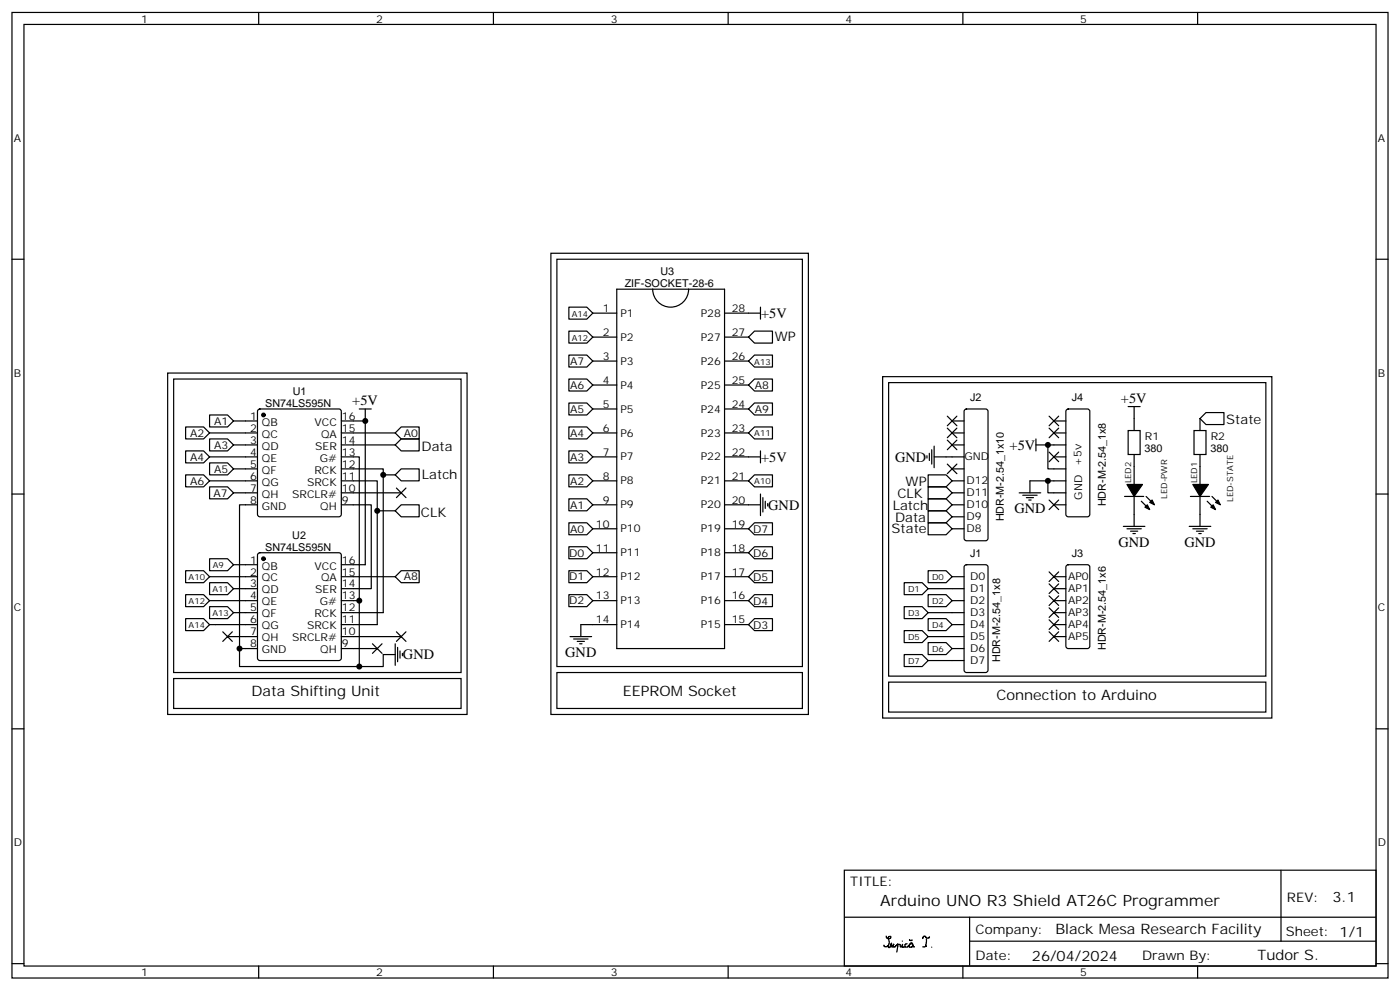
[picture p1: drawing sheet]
<svg xmlns="http://www.w3.org/2000/svg" width="412mm" height="292mm" viewBox="0 0 412 292" stroke-linecap="round" stroke-linejoin="round" font-family="sans-serif">
<g fill="none" stroke="#000" stroke-width=".35">
<path d="M3.5 3.7h405.4v284.3h-405.4zM7.1 7.2h398.2v277.3h-398.2zM76.2 3.7v3.5M145.3 3.7v3.5M214.5 3.7v3.5M283.6 3.7v3.5M352.8 3.7v3.5M3.5 76.3h3.6M162.3 74.6h75.8v135.8h-75.8zM164 76.3h72.4v120h-72.4zM405.3 76.3h3.6M167.6 97.5h5.3l1.7 1.8-1.7 1.7h-5.3z"/>
<path d="M167.6 90.5h5.3l1.7 1.7-1.7 1.8h-5.3zM174.6 92.2h7.1M174.6 99.3h7.1M181.7 85.2h31.7v105.8h-31.7zM192.3 85.2a5.3 5.3 0 0 0 5.3 5.3 5.3 5.3 0 0 0 5.2-5.3M213.4 92.2h10.6M213.4 99.3h7.1M220.5 99.3l1.7-1.8h5.3v3.5h-5.3zM224 90.5v3.5M49.4 109.9h88.2v100.5h-88.2zM51.2 111.6h84.6v86.4h-84.6zM167.6 118.7h5.3l1.7 1.7-1.7 1.8h-5.3z"/>
<path d="M167.6 111.6h5.3l1.7 1.8-1.7 1.7h-5.3zM167.6 104.6h5.3l1.7 1.7-1.7 1.8h-5.3zM174.6 106.3h7.1M174.6 113.4h7.1M213.4 106.3h7.1M213.4 113.4h7.1M220.5 113.4l1.7-1.8h5.3v3.5h-5.3zM220.5 106.3l1.7-1.7h5.3v3.5h-5.3zM260 110.9h114.6v100.6h-114.6zM261.8 112.7h111.1v86.4h-111.1zM332.3 119.7h3.5M334.1 119.7v7.1"/>
<path d="M54.7 139.8h5.3l1.7 1.8-1.7 1.8h-5.3zM54.7 132.8h5.3l1.7 1.7-1.7 1.8h-5.3zM54.7 125.7h5.3l1.7 1.8-1.7 1.8h-5.3zM61.7 136.3h5.3l1.8 1.8-1.8 1.7h-5.3zM61.7 129.3h5.3l1.8 1.7-1.8 1.8h-5.3zM61.7 122.2h5.3l1.8 1.8-1.8 1.7h-5.3zM61.7 127.5h14.1M61.7 134.5h14.1M68.8 131h7M68.8 124h7M68.8 138.1h7M76.1 120.6l.5-.2h23.2l.5 .2 .2 .5v30.4l-.2 .5-.5 .2h-23.2l-.5-.2-.3-.5v-30.4z"/>
<path d="M100.5 134.5h5.3v42.4M100.5 138.1h12.4v42.3h-12.4M100.5 124h7.1v42.3h-7.1M100.5 131h15.9M100.5 127.5h15.9M105.8 120.4h3.6M107.6 120.4v3.6M112.9 139.8h3.5M116.4 139.8l1.8-1.7h5.3v3.5h-5.3zM116.4 127.5l1.8-1.8h5.3v3.6h-5.3zM116.4 131l1.8-1.7h5.3v3.5h-5.3zM167.6 139.8h5.3l1.7 1.8-1.7 1.8h-5.3z"/>
<path d="M167.6 132.8h5.3l1.7 1.7-1.7 1.8h-5.3zM167.6 125.7h5.3l1.7 1.8-1.7 1.8h-5.3zM174.6 120.4h7.1M174.6 127.5h7.1M174.6 134.5h7.1M213.4 120.4h7.1M213.4 127.5h7.1M213.4 134.5h10.6M220.5 120.4l1.7-1.7h5.3v3.5h-5.3zM220.5 127.5l1.7-1.8h5.3v3.6h-5.3zM224 132.8v3.5M273 134.2v.7"/>
<path d="M273.4 139.8h5.3l1.8 1.8-1.8 1.8h-5.3zM273.8 133.5v2.1M274.5 132.4v4.3M275.2 134.5h8.8M275.2 131.4v6.3M279 122.6l2.9 2.8M279 126.1l2.9 2.8M279 129.6l2.9 2.8M279 136.7l2.9 2.8M280.5 131h3.5M280.5 124h3.5M280.5 127.5h3.5"/>
<path d="M280.5 138.1h3.5M281.9 122.6l-2.9 2.8M281.9 126.1l-2.9 2.8M281.9 129.6l-2.9 2.8M281.9 136.7l-2.9 2.8M284.2 120.6l.5-.2h5.6l.5 .2 .2 .5v37.4l-.2 .5-.5 .2h-5.6l-.5-.2-.2-.5v-37.4zM305.2 131h3.5M305.2 129.3v3.5M309 122.6l2.9 2.8M309 126.1l2.9 2.8M309 133.1l2.9 2.9M310.4 124h3.6"/>
<path d="M310.4 127.5h3.6M310.4 134.5h3.6M311.9 122.6l-2.9 2.8M311.9 126.1l-2.9 2.8M311.9 133.1l-2.9 2.9M314 131h-5.3v7.1h5.3M314.2 120.6l.5-.2h5.6l.5 .2 .2 .5v30.4l-.2 .5-.5 .2h-5.6l-.5-.2-.2-.5v-30.4zM332.3 126.8h3.5v7h-3.5zM334.1 133.8v8.9M351.7 126.8h3.5v7h-3.5zM353.5 123.3l1.7-1.8h5.3v3.5h-5.3zM353.5 123.3v3.5"/>
<path d="M353.5 133.8v8.9M3.5 145.5h3.6M61.7 143.4h5.3l1.8 1.7-1.8 1.8h-5.3zM61.7 141.6h14.1M68.8 145.1h7M75.8 148.7h-5.2v47.6h35.2M100.5 141.6h10.6v42.3h-10.6M100.5 148.7h8.9v24.7h-8.9M100.5 145.1h17.7M111.1 150.4h5.3M116.8 143.7l2.8 2.8M118.2 148.7h5.3v3.5h-5.3l-1.8-1.8z"/>
<path d="M119.6 143.7l-2.8 2.8M167.6 154h5.3l1.7 1.7-1.7 1.8h-5.3zM167.6 146.9h5.3l1.7 1.8-1.7 1.7h-5.3zM174.6 141.6h7.1M174.6 148.7h7.1M174.6 155.7h7.1M213.4 141.6h7.1M213.4 148.7h10.6M213.4 155.7h7.1M220.5 141.6l1.7-1.8h5.3v3.6h-5.3zM220.5 155.7l1.7-1.7h5.3v3.5h-5.3zM224 145.5v6.3"/>
<path d="M224.7 146.5v4.3M225.4 147.6v2.1M226.1 148.3v.7M273.4 143.4h5.3l1.8 1.7-1.8 1.8h-5.3zM273.4 146.9h5.3l1.8 1.8-1.8 1.7h-5.3zM273.4 154h5.3l1.8 1.7-1.8 1.8h-5.3zM273.4 150.4h5.3l1.8 1.8-1.8 1.8h-5.3zM280.5 141.6h3.5M280.5 145.1h3.5M280.5 148.7h3.5M280.5 155.7h3.5M280.5 152.2h3.5"/>
<path d="M300.2 145.1h6.4M301.3 145.8h4.2M302.3 146.5h2.1M303 147.2h.7M308.7 141.6h-5.3v3.5M309 147.2l2.9 2.9M310.4 148.7h3.6M311.9 147.2l-2.9 2.9M314 141.6h-5.3v3.5h5.3M330.9 155h6.4M332 155.7h4.2M333 156.4h2.1"/>
<path d="M333.7 157.1h.7M334.1 146.2v8.8M350.3 155h6.4M351.4 155.7h4.2M352.4 156.4h2.1M353.1 157.1h.7M353.5 146.2v8.8M405.3 145.5h3.6M54.7 175.1h5.3l1.7 1.8-1.7 1.7h-5.3zM54.7 168.1h5.3l1.7 1.7-1.7 1.8h-5.3zM61.7 171.6h5.3l1.8 1.8-1.8 1.7h-5.3zM61.7 164.5h5.3l1.8 1.8-1.8 1.8h-5.3z"/>
<path d="M61.7 178.6h5.3l1.8 1.8-1.8 1.8h-5.3zM61.7 169.8h14.1M61.7 176.9h14.1M68.8 166.3h7M68.8 173.4h7M76.1 163l.5-.2h23.2l.5 .2 .2 .5v30.3l-.2 .5-.5 .2h-23.2l-.5-.2-.3-.5v-30.3zM100.5 176.9h5.3v19.4M100.5 169.8h15.9M116.4 169.8l1.8-1.7h5.3v3.5h-5.3zM167.6 175.1h5.3l1.7 1.8-1.7 1.7h-5.3zM167.6 168.1h5.3l1.7 1.7-1.7 1.8h-5.3zM167.6 161h5.3l1.7 1.8-1.7 1.7h-5.3z"/>
<path d="M174.6 169.8h7.1M174.6 176.9h7.1M174.6 162.8h7.1M213.4 169.8h7.1M213.4 176.9h7.1M213.4 162.8h7.1M220.5 162.8l1.7-1.8h5.3v3.5h-5.3zM220.5 169.8l1.7-1.7h5.3v3.5h-5.3zM220.5 176.9l1.7-1.8h5.3v3.5h-5.3zM266.3 171.6h5.3l1.8 1.8-1.8 1.7h-5.3zM266.3 178.6h5.3l1.8 1.8-1.8 1.8h-5.3zM273.4 168.1h5.3l1.8 1.7-1.8 1.8h-5.3z"/>
<path d="M273.4 175.1h5.3l1.8 1.8-1.8 1.7h-5.3zM273.4 173.4h10.6M280.5 169.8h3.5M280.5 176.9h3.5M284.2 166.5l.5-.2h5.6l.5 .2 .2 .5v30.3l-.2 .5-.5 .2h-5.6l-.5-.2-.2-.5v-30.3zM309 168.4l2.9 2.8M309 171.9l2.9 2.9M309 175.5l2.9 2.8M309 179l2.9 2.8M310.4 169.8h3.6M310.4 173.4h3.6M310.4 176.9h3.6"/>
<path d="M311.9 168.4l-2.9 2.8M311.9 171.9l-2.9 2.9M311.9 175.5l-2.9 2.8M311.9 179l-2.9 2.8M314.2 166.5l.5-.2h5.6l.7 .4v23.6l-.4 .6-5.9 .1-.7-.5v-23.5zM51.2 199.8h84.6v8.8h-84.6zM54.7 182.2h5.3l1.7 1.7-1.7 1.8h-5.3zM61.7 183.9h14.1M65.6 186.1l2.8 2.8M67 187.5h8.8M68.4 186.1l-2.8 2.8M68.8 180.4h7"/>
<path d="M70.6 191h5.2M100.5 191h10.6M100.5 187.5h17.7M109.7 189.6l2.8 2.8M112.5 189.6l-2.8 2.8M116.4 192.8h-3.5v3.5h-7.1M116.4 189.6v6.3M116.8 186.1l2.8 2.8M117.1 190.6v4.3M117.8 191.7v2.1M118.5 192.4v.7M119.6 186.1l-2.8 2.8"/>
<path d="M164 198h72.4v10.6h-72.4zM167.9 187.5h6.4M169 188.2h4.2M170 188.9h2.2M170.7 189.6h.7M181.7 183.9h-10.6v3.6M213.4 183.9h7.1M220.5 183.9l1.7-1.7h5.3v3.5h-5.3zM266.3 185.7h5.3l1.8 1.8-1.8 1.7h-5.3zM266.3 192.8h5.3l1.8 1.7-1.8 1.8h-5.3zM273.4 182.2h5.3l1.8 1.7-1.8 1.8h-5.3zM273.4 189.2h5.3l1.8 1.8-1.8 1.8h-5.3z"/>
<path d="M273.4 180.4h10.6M273.4 187.5h10.6M273.4 194.5h10.6M280.5 183.9h3.5M280.5 191h3.5M309 182.5l2.9 2.8M309 186.1l2.9 2.8M310.4 180.4h3.6M310.4 183.9h3.6M310.4 187.5h3.6M311.9 182.5l-2.9 2.8M311.9 186.1l-2.9 2.8"/>
<path d="M3.5 214.6h3.6M261.8 200.9h111.1v8.8h-111.1zM405.3 214.6h3.6M248.7 256.3h156.6v28.2h-156.6zM377.3 256.3v20.9M248.7 270.1h156.5M261.1 275.7v.4l.4 .3h.5l.4-.3v-.3h-.7l.2 1.5-.2 1.1-1 .4-.4-.5M261.6 278.4l.1 .6h.3l.6-1.2-.1 .9 .4 .1 .4-.7-.3 .8h.6l.9-.9-.3 2.4M264.4 278.2l.7-.1 .1 .7 .4 .1 .3-.8v.9l.5-.2M265.8 277.1v.1M267.2 277.9l-.6 .3v.7h.8l.6-.8M267.9 276.7l.2 .3h.5l.1-.2"/>
<path d="M268.7 277.6l-.5 .2-.3 .4 .1 .8h.5l.3-.3v-.6l-.3-.2M268.9 278l.1 .7 .4 .1M272.7 278.3l.2 .4M272.9 276.5l-.2 2.2-.9 .1M273.8 275.9l-.2 .4h-.6l-.5-.6h-.3l-.4 .7M274.5 278.9v.1M285.6 277.2h119.6M285.6 270.1v14.1M3.5 283.8h3.6M76.2 284.5v3.5M145.3 284.5v3.5M214.5 284.5v3.5"/>
<path d="M283.6 284.5v3.5M352.8 284.5v3.5M405.3 283.8h3.6"/>
</g>
<g fill="#000" stroke="#000" stroke-width=".35">
<path d="M332 142.7h4.5l-2.4 3.5zM336.2 147.6l1.4 1.4zM331.3 146.2h5.6zM337.6 146.2l1.4 1.4zM337.3 149.4l.7-.7 .7 1.4zM338.7 148l.7-.8 .7 1.5zM351.4 142.7h4.6l-2.5 3.5zM355.6 147.6l1.4 1.4zM350.7 146.2h5.6zM357 146.2l1.4 1.4zM356.7 149.4l.7-.7 .7 1.4zM358.1 148l.7-.8 .7 1.5z"/>
<circle cx="77.6" cy="122.2" r=".53"/>
<circle cx="77.6" cy="164.5" r=".53"/>
</g>
<g fill="#000">
<circle cx="107.6" cy="124" r=".88"/>
<circle cx="112.9" cy="139.8" r=".88"/>
<circle cx="308.7" cy="131" r=".88"/>
<circle cx="111.1" cy="150.4" r=".88"/>
<circle cx="308.7" cy="141.6" r=".88"/>
<circle cx="105.8" cy="176.9" r=".88"/>
<circle cx="70.6" cy="191" r=".88"/>
<circle cx="105.8" cy="196.3" r=".88"/>
</g>
<text font-size="4.6" x="259.3" y="266.8">Arduino UNO R3 Shield AT26C Programmer</text>
<g font-size="4.2">
<text x="224.2" y="93.7">+5V</text>
<text x="103.8" y="119.3">+5V</text>
<text x="330.2" y="118.5">+5V</text>
<text x="224.2" y="136">+5V</text>
<text x="263.7" y="136">GND</text>
<text x="297.4" y="132.5">+5V</text>
<text x="226.3" y="150.1">GND</text>
<text x="298.8" y="151.2">GND</text>
<text x="329.5" y="161.1">GND</text>
<text x="348.9" y="161.1">GND</text>
<text x="118.7" y="194.2">GND</text>
<text x="166.5" y="193.5">GND</text>
<text x="74.1" y="205.1">Data Shifting Unit</text>
<text x="183.4" y="205.1">EEPROM Socket</text>
<text x="293.5" y="206.2">Connection to Arduino</text>
<text x="392.5" y="265.5">3.1</text>
<text x="310.9" y="275.1">Black Mesa Research Facility</text>
<text x="304" y="282.9">26/04/2024</text>
<text x="370.4" y="282.7">Tudor S.</text>
</g>
<g font-size="3.9">
<text x="228.2" y="100.5">WP</text>
<text x="361.2" y="124.9">State</text>
<text x="124.2" y="132.7">Data</text>
<text x="124.3" y="141.1">Latch</text>
<text x="266.8" y="143.2">WP</text>
<text x="264.3" y="146.7">CLK</text>
<text x="124" y="152.2">CLK</text>
<text x="263" y="150.2">Latch</text>
<text x="263.7" y="153.8">Data</text>
<text x="262.7" y="157.1">State</text>
<text x="250.5" y="260.8">TITLE:</text>
<text x="379.1" y="265.5">REV:</text>
<text x="287.4" y="275">Company:</text>
<text x="378.7" y="275.7">Sheet: 1/1</text>
<text x="287.4" y="282.7">Date:</text>
<text x="336.4" y="282.8">Drawn By:</text>
</g>
<g font-size="3.2">
<text x="41.6" y="6.7">1</text>
<text x="110.8" y="6.7">2</text>
<text x="179.9" y="6.7">3</text>
<text x="249.1" y="6.7">4</text>
<text x="318.2" y="6.7">5</text>
<text x="4.1" y="41.8">A</text>
<text x="405.9" y="41.8">A</text>
<text x="194.5" y="81">U3</text>
<text x="184" y="84.5">ZIF-SOCKET-28-6</text>
<text x="177.5" y="91.9">1</text>
<text x="182.7" y="93.3">P1</text>
<text x="206.4" y="93.3">P28</text>
<text x="215.5" y="91.9">28</text>
<text x="177.5" y="98.9">2</text>
<text x="182.7" y="100.3">P2</text>
<text x="206.4" y="100.3">P27</text>
<text x="215.5" y="98.9">27</text>
<text x="168" y="107.4">A7</text>
<text x="177.5" y="106">3</text>
<text x="182.7" y="107.4">P3</text>
<text x="206.4" y="107.4">P26</text>
<text x="215.5" y="106">26</text>
<text x="4.1" y="110.9">B</text>
<text x="177.5" y="113">4</text>
<text x="215.5" y="113">25</text>
<text x="405.9" y="110.9">B</text>
<text x="78.1" y="119.8">SN74LS595N</text>
<text x="86.3" y="116.3">U1</text>
<text x="168" y="114.5">A6</text>
<text x="182.7" y="114.4">P4</text>
<text x="206.4" y="114.4">P25</text>
<text x="222.4" y="114.4">A8</text>
<text x="285.8" y="118.1">J2</text>
<text x="315.8" y="118.1">J4</text>
<text x="63.1" y="125.2">A1</text>
<text x="73.7" y="123.6">1</text>
<text x="77.2" y="125.4">QB</text>
<text x="92.6" y="125.4">VCC</text>
<text x="100.7" y="123.6">16</text>
<text x="168" y="121.6">A5</text>
<text x="177.5" y="120.1">5</text>
<text x="182.7" y="121.5">P5</text>
<text x="206.4" y="121.5">P24</text>
<text x="215.5" y="120.1">24</text>
<text x="222.4" y="121.5">A9</text>
<text x="56" y="128.7">A2</text>
<text x="73.7" y="127.1">2</text>
<text x="73.7" y="130.7">3</text>
<text x="77.2" y="128.9">QC</text>
<text x="94.6" y="128.9">QA</text>
<text x="100.7" y="130.7">14</text>
<text x="100.7" y="127.1">15</text>
<text x="119" y="128.7">A0</text>
<text x="168" y="128.6">A4</text>
<text x="177.5" y="127.1">6</text>
<text x="182.7" y="128.6">P6</text>
<text x="206.4" y="128.6">P23</text>
<text x="215.5" y="127.1">23</text>
<text x="337.3" y="129.7">R1</text>
<text x="356.7" y="129.7">R2</text>
<text x="56" y="135.8">A4</text>
<text x="63.1" y="132.3">A3</text>
<text x="73.7" y="134.2">4</text>
<text x="73.7" y="137.7">5</text>
<text x="77.2" y="132.4">QD</text>
<text x="77.2" y="136">QE</text>
<text x="92.9" y="132.4">SER</text>
<text x="94.2" y="136">G#</text>
<text x="100.7" y="137.7">12</text>
<text x="100.7" y="134.2">13</text>
<text x="168" y="135.7">A3</text>
<text x="177.5" y="134.2">7</text>
<text x="182.7" y="135.6">P7</text>
<text x="206.4" y="135.6">P22</text>
<text x="215.5" y="134.2">22</text>
<text x="284.1" y="135.6">GND</text>
<text x="318.6" y="137.1" transform="rotate(-90 318.6 137.1)">+5v</text>
<text x="337.1" y="133.2">380</text>
<text x="356.5" y="133.2">380</text>
<text x="56" y="142.8">A6</text>
<text x="63.1" y="139.3">A5</text>
<text x="73.7" y="141.3">6</text>
<text x="77.2" y="139.5">QF</text>
<text x="77.2" y="143">QG</text>
<text x="90.4" y="143">SRCK</text>
<text x="92.6" y="139.5">RCK</text>
<text x="100.7" y="141.3">11</text>
<text x="168" y="142.7">A2</text>
<text x="177.5" y="141.3">8</text>
<text x="182.7" y="142.7">P8</text>
<text x="206.4" y="142.7">P21</text>
<text x="215.5" y="141.3">21</text>
<text x="284.7" y="142.7">D12</text>
<text x="62.9" y="146.3">A7</text>
<text x="73.7" y="144.8">7</text>
<text x="73.7" y="148.3">8</text>
<text x="77.2" y="146.5">QH</text>
<text x="86.1" y="146.5">SRCLR#</text>
<text x="100.7" y="148.3">9</text>
<text x="100.7" y="144.8">10</text>
<text x="168" y="149.8">A1</text>
<text x="177.5" y="148.3">9</text>
<text x="182.7" y="149.7">P9</text>
<text x="206.4" y="149.7">P20</text>
<text x="215.5" y="148.3">20</text>
<text x="284.7" y="149.7">D10</text>
<text x="284.7" y="146.2">D11</text>
<text x="318.8" y="147.1" transform="rotate(-90 318.8 147.1)">GND</text>
<text x="325.7" y="149.1" transform="rotate(-90 325.7 149.1)">HDR-M-2.54_1x8</text>
<text x="77.2" y="150.1">GND</text>
<text x="94.4" y="150.1">QH</text>
<text x="175.5" y="155.4">10</text>
<text x="215.5" y="155.4">19</text>
<text x="284.7" y="153.2">D9</text>
<text x="295.7" y="153.6" transform="rotate(-90 295.7 153.6)">HDR-M-2.54_1x10</text>
<text x="86.1" y="158.6">U2</text>
<text x="168" y="156.8">A0</text>
<text x="182.7" y="156.8">P10</text>
<text x="206.4" y="156.8">P19</text>
<text x="221.9" y="157">D7</text>
<text x="284.7" y="156.8">D8</text>
<text x="73.7" y="165.9">1</text>
<text x="77.2" y="167.7">QB</text>
<text x="78.1" y="162.1">SN74LS595N</text>
<text x="92.6" y="167.7">VCC</text>
<text x="100.7" y="165.9">16</text>
<text x="167.7" y="163.9">D0</text>
<text x="175.5" y="162.4">11</text>
<text x="182.7" y="163.8">P11</text>
<text x="206.4" y="163.8">P18</text>
<text x="215.5" y="162.4">18</text>
<text x="221.9" y="164">D6</text>
<text x="285.8" y="163.9">J1</text>
<text x="315.8" y="163.9">J3</text>
<text x="73.7" y="169.5">2</text>
<text x="73.7" y="173">3</text>
<text x="77.2" y="171.2">QC</text>
<text x="94.6" y="171.2">QA</text>
<text x="100.7" y="173">14</text>
<text x="100.7" y="169.5">15</text>
<text x="118.9" y="170.9">A8</text>
<text x="167.7" y="170.9">D1</text>
<text x="175.5" y="169.5">12</text>
<text x="182.7" y="170.9">P12</text>
<text x="206.4" y="170.9">P17</text>
<text x="215.5" y="169.5">17</text>
<text x="221.9" y="171.1">D5</text>
<text x="285.8" y="170.9">D0</text>
<text x="314.6" y="170.9">AP0</text>
<text x="73.7" y="176.5">4</text>
<text x="77.2" y="174.8">QD</text>
<text x="77.2" y="178.3">QE</text>
<text x="92.9" y="174.8">SER</text>
<text x="94.2" y="178.3">G#</text>
<text x="100.7" y="176.5">13</text>
<text x="167.7" y="178">D2</text>
<text x="175.5" y="176.5">13</text>
<text x="182.7" y="177.9">P13</text>
<text x="206.4" y="177.9">P16</text>
<text x="215.5" y="176.5">16</text>
<text x="221.9" y="178.1">D4</text>
<text x="285.8" y="174.4">D1</text>
<text x="285.8" y="177.9">D2</text>
<text x="314.6" y="174.4">AP1</text>
<text x="314.7" y="177.9">AP2</text>
<text x="4.1" y="180.1">C</text>
<text x="73.7" y="180.1">5</text>
<text x="73.7" y="183.6">6</text>
<text x="77.2" y="181.8">QF</text>
<text x="77.2" y="185.3">QG</text>
<text x="90.4" y="185.3">SRCK</text>
<text x="92.6" y="181.8">RCK</text>
<text x="100.7" y="183.6">11</text>
<text x="100.7" y="180.1">12</text>
<text x="175.5" y="183.6">14</text>
<text x="182.7" y="185">P14</text>
<text x="206.4" y="185">P15</text>
<text x="215.5" y="183.6">15</text>
<text x="221.9" y="185.2">D3</text>
<text x="285.8" y="181.5">D3</text>
<text x="285.8" y="185">D4</text>
<text x="314.7" y="181.5">AP3</text>
<text x="314.7" y="185">AP4</text>
<text x="405.9" y="180.1">C</text>
<text x="73.7" y="187.1">7</text>
<text x="73.7" y="190.6">8</text>
<text x="77.2" y="188.9">QH</text>
<text x="86.1" y="188.9">SRCLR#</text>
<text x="100.7" y="190.6">9</text>
<text x="100.7" y="187.1">10</text>
<text x="285.8" y="188.5">D5</text>
<text x="314.7" y="188.5">AP5</text>
<text x="325.7" y="191.5" transform="rotate(-90 325.7 191.5)">HDR-M-2.54_1x6</text>
<text x="77.2" y="192.4">GND</text>
<text x="94.4" y="192.4">QH</text>
<text x="285.8" y="192.1">D6</text>
<text x="285.8" y="195.6">D7</text>
<text x="294.7" y="195" transform="rotate(-90 294.7 195)">HDR-M-2.54_1x8</text>
<text x="4.1" y="249.2">D</text>
<text x="405.9" y="249.2">D</text>
<text x="41.6" y="287.5">1</text>
<text x="110.8" y="287.5">2</text>
<text x="179.9" y="287.5">3</text>
<text x="249.1" y="287.5">4</text>
<text x="318.2" y="287.5">5</text>
</g>
<g font-size="2.5">
<text x="168.5" y="93.3">A14</text>
<text x="168.5" y="100.3">A12</text>
<text x="222.2" y="107.4">A13</text>
<text x="222.2" y="128.5">A11</text>
<text x="222.2" y="142.6">A10</text>
<text x="333.2" y="142.4" transform="rotate(-90 333.2 142.4)">LED2</text>
<text x="352.6" y="142.4" transform="rotate(-90 352.6 142.4)">LED1</text>
<text x="343.8" y="146.9" transform="rotate(-90 343.8 146.9)">LED-PWR</text>
<text x="363.2" y="147.8" transform="rotate(-90 363.2 147.8)">LED-STATE</text>
<text x="62.7" y="167.3">A9</text>
<text x="55.6" y="170.9">A10</text>
<text x="274.6" y="170.9">D0</text>
<text x="55.6" y="177.9">A12</text>
<text x="62.6" y="174.4">A11</text>
<text x="267.5" y="174.4">D1</text>
<text x="274.6" y="177.9">D2</text>
<text x="55.6" y="185">A14</text>
<text x="62.6" y="181.4">A13</text>
<text x="267.5" y="181.5">D3</text>
<text x="274.6" y="185">D4</text>
<text x="267.5" y="188.5">D5</text>
<text x="267.5" y="195.6">D7</text>
<text x="274.6" y="192">D6</text>
</g>
</svg>
